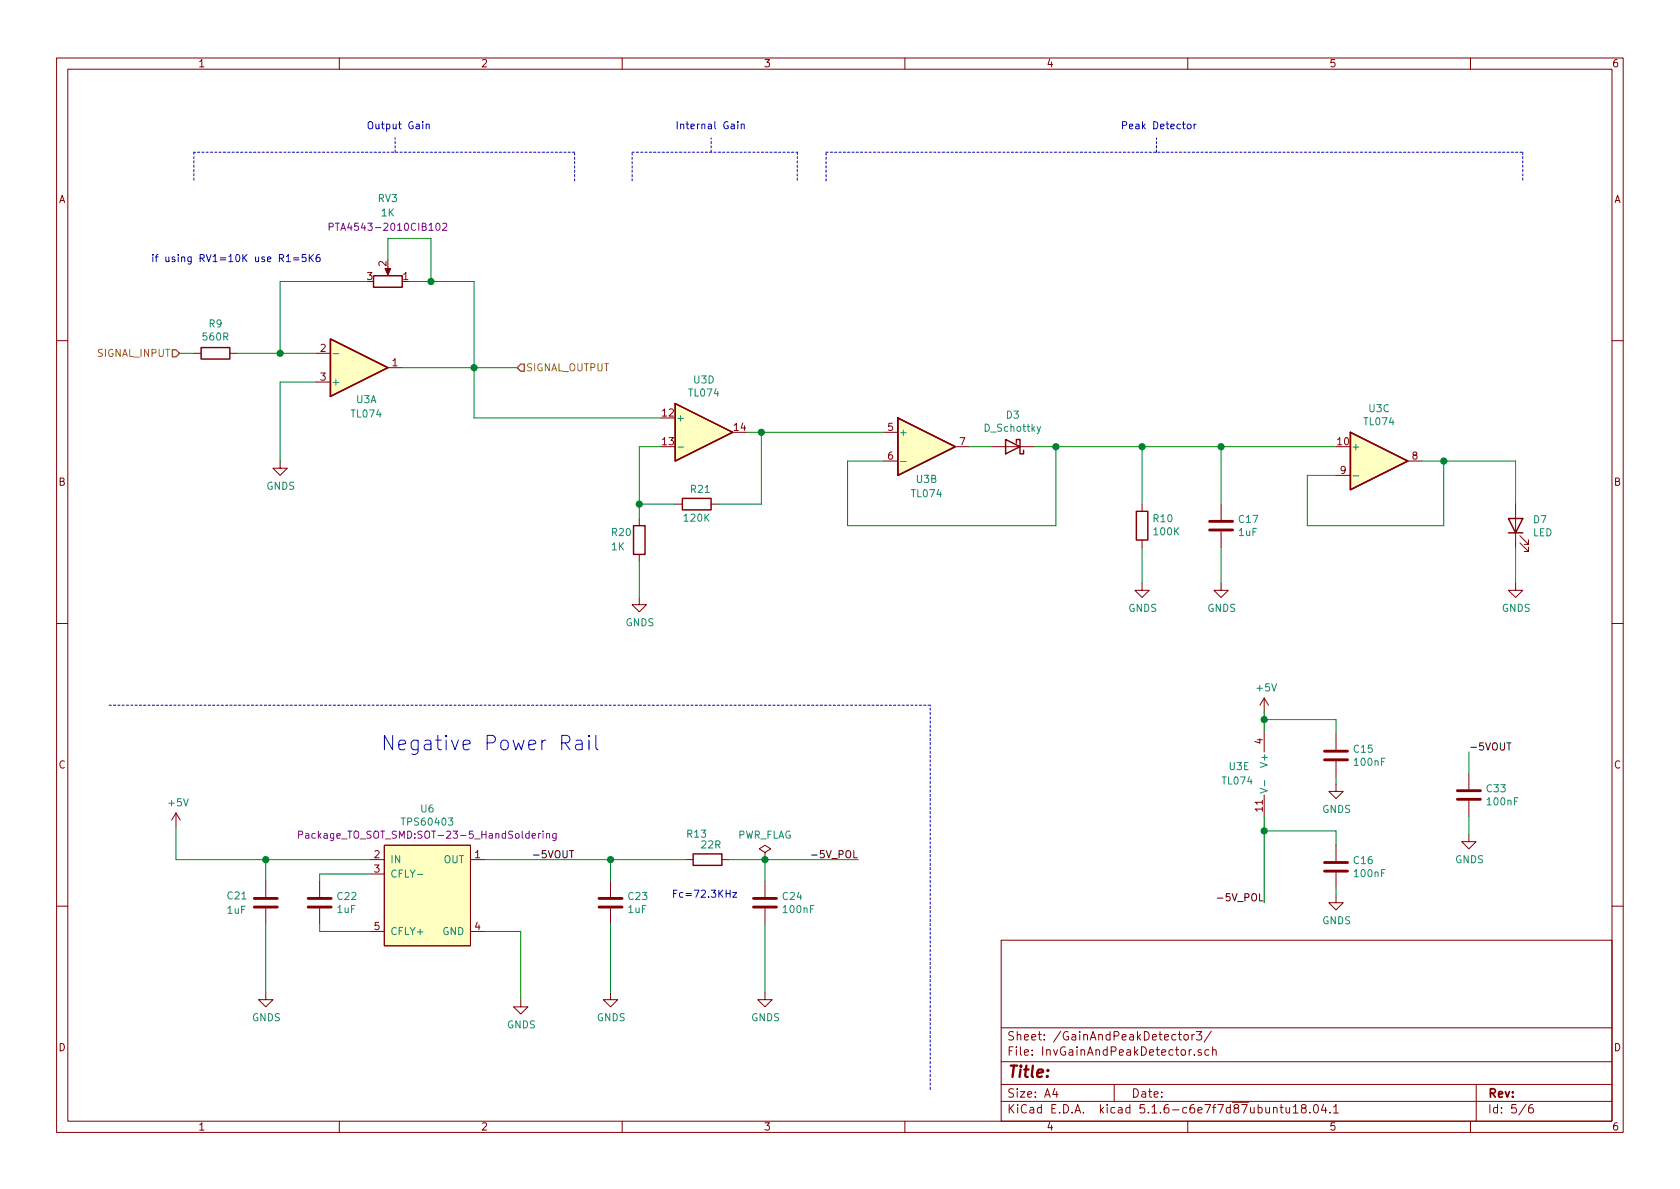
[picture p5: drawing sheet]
<svg xmlns="http://www.w3.org/2000/svg" width="297mm" height="210mm" viewBox="0 0 297 210" stroke-linecap="round" stroke-linejoin="round" font-family="sans-serif">
<g fill="none" stroke="#840000" stroke-width=".18">
<path d="M10 10.3h277v189.9h-277zM12 12.2h273v186.1h-273zM60 10.3v1.9M110 10.3v1.9M160 10.3v1.9M210 10.3v1.9M260 10.3v1.9M68.6 47.2v1.1M10 60.2h2M34.3 62.5h1.3M40.6 62.5h1.3M55.9 62.5h2.5"/>
<path d="M55.9 67.6h2.5M68.6 65h2.5M156.2 76.4h2.5M168.9 79h2.5M175.3 79h7.6M285 60.2h2M49.5 81.5v1.3h1.3l-1.3 1.3-1.2-1.3h1.2M113 91.7v1.3M113 98v1.3M119.4 89.1h1.2M125.7 89.1h1.3M156.2 81.5h2.5"/>
<path d="M201.9 89.1v1.3M201.9 95.5v1.3M215.9 89.1v2.8M215.9 94v2.8M236.2 84.1h2.6M248.9 81.5h2.6M268 89.1v7.7M268.7 96l1.6 1.5v-.7v.7h-.8M268.7 94.7l1.6 1.6v-.8v.8h-.8M10 110.3h2M113 105.7v1.2h1.3l-1.3 1.3-1.2-1.3h1.2M201.9 103.1v1.3h1.3l-1.3 1.3-1.2-1.3h1.2"/>
<path d="M215.9 103.1v1.3h1.3l-1.3 1.3-1.3-1.3h1.3M268 103.1v1.3h1.2l-1.2 1.3-1.3-1.3h1.3M285 110.3h2M223.5 123.4l-.7 1.3M223.5 123.4v2.6M223.5 129.2v3.8M223.5 123.4l.8 1.3M236.2 138.7v1.2h1.3l-1.3 1.3-1.3-1.3h1.3M236.2 129.8v2.8M236.2 134.6v2.8M259.7 136.8v2.8M31.1 143.8l-.7 1.2"/>
<path d="M31.1 143.8v2.5M31.1 143.8l.8 1.2M47 155.8v2.8M56.5 155.8v2.8M65.4 152h2.5M65.4 154.6h2.5M67.9 149.5h15.3v17.8h-15.3zM83.2 152h2.5M107.9 155.8v2.8M121.3 152h1.3M127.6 152h1.3M135.3 150.7l1-.6-1-.6-1.1 .6 1.1 .6v1.3"/>
<path d="M135.3 152h.1M135.3 155.8v2.8M223.5 140.6v3.8M236.2 158.4v1.2h1.3l-1.3 1.3-1.3-1.3h1.3M236.2 149.5v2.8M236.2 154.3v2.8M259.7 147.6v1.2h1.3l-1.3 1.3-1.3-1.3h1.3M259.7 141.6v2.8M10 160.2h2M47 175.5v1.3h1.3l-1.3 1.2-1.3-1.2h1.3M47 160.6v2.8M56.5 160.6v2.8"/>
<path d="M65.4 164.7h2.5M83.2 164.7h2.5M92.1 176.8v1.2h1.2l-1.2 1.3-1.3-1.3h1.3M107.9 175.5v1.3h1.3l-1.3 1.2-1.2-1.2h1.2M107.9 160.6v2.8M135.3 175.5v1.3h1.2l-1.2 1.2-1.3-1.2h1.3M135.3 160.6v2.8M177 166.3h108v32h-108zM285 160.2h2M60 198.3v1.9M110 198.3v1.9M160 198.3v1.9"/>
<path d="M177 194.8h108M177 191.8h108M177 187.8h108M177 181.8h108M186.5 192.5l-.4 1h1M186.8 193v1M197 191.8v3M208.3 182.9h.6M208.5 182.4v1.3l.4 .2M209.4 183.1l.2-.2 .4 .2v.7l-.2 .1-.4-.1zM210 198.3v1.9M210.7 185.6l-.4 .1v.2"/>
<path d="M210.7 182.9v1M211.2 186.5v.1M211.2 182.9l-.5 .3M211.5 182.4h1l-.5 .6 .4 .1v.7l-.2 .1-.7-.1M212.4 185.7a.37 .37 0 0 0-.6 .1l.1 .2 .5 .2 .1 .1-.3 .3-.4-.1M213.7 185.7l-.4-.1-.3 .3 .1 .6 .2 .1 .4-.1M214.2 182.3l-1.3 2M214.4 185.7h.1a.37 .37 0 0 1 .5 .1v.8M214.4 185.1v1.5M225.2 196l.2-.2 .3 .1 .1 .9M226.3 195.8h.6M226.5 195.3v1.3l.4 .2"/>
<path d="M227.4 195.8l.1 .9 .3 .1 .2-.1M228 195.8v1M228.7 195.8l.4-.5v1.5M228.7 196.8h.8M230.4 196l-.3-.2v-.3a.48 .48 0 0 1 .8 0l-.1 .4-.7 .2v.4l.3 .3h.3l.2-.3v-.4l-.2-.1M231.6 196.7v.1M232.4 195.4l.2-.1a.8 .8 0 0 1 .5 .8 .8 .8 0 0 1-.5 .7 1 1 0 0 1-.2-1.4zM234 195.2l-.3 1.1h.9M234.4 195.8v1M235.2 196.7v.1M235.8 195.8l.4-.5v1.5M235.8 196.8h.9"/>
<path d="M260 198.3v1.9M261 191.8v6.5M269.8 195.2l-1.2 2M271 195.3a.62 .62 0 0 0-.7 .7v.7l.3 .1 .4-.1 .1-.5-.1-.2-.4-.1-.3 .3"/>
</g>
<g fill="none" stroke="#840000" stroke-width=".25">
<path d="M58.4 59.9l10.2 5.1-10.2 5.1zM66 48.8h5.1v2h-5.1zM35.6 61.5h5v2h-5zM119.4 71.4l10.1 5-10.1 5.1zM158.7 73.9l10.2 5.1-10.2 5.1zM177.8 77.7l2.5 1.3-2.5 1.3zM179.7 78.4v-.7h.6v2.6h.7v-.7M238.8 76.4l10.1 5.1-10.1 5.1zM112 93h2v5h-2zM120.6 88.1h5.1v2.1h-5.1zM200.9 90.4h2v5.1h-2zM266.7 91.7h2.5l-1.2 2.5z"/>
<path d="M266.7 94.2h2.5M122.6 151h5v2h-5z"/>
</g>
<g fill="none" stroke="#840000" stroke-width=".51">
<path d="M213.9 93.7h4M213.9 92.2h4M234.2 134.4h4.1M234.2 132.8h4.1M257.7 139.8h4M45 158.9h4M54.5 158.9h4M105.9 158.9h4.1M133.2 158.9h4.1M234.2 154h4.1M234.2 152.5h4.1M257.7 141.3h4"/>
<path d="M45 160.4h4M54.5 160.4h4M105.9 160.4h4.1M133.2 160.4h4.1"/>
</g>
<g fill="#ffffc2" stroke="#ffffc2" stroke-width=".18">
<path d="M67.9 149.5h15.3v17.8h-15.3z"/>
<path d="M158.7 73.9l10.2 5.1-10.2 5.1z"/>
<path d="M58.4 59.9l10.2 5.1-10.2 5.1z"/>
<path d="M119.4 71.4l10.1 5-10.1 5.1z"/>
<path d="M238.8 76.4l10.1 5.1-10.1 5.1z"/>
</g>
<path d="M58.9 62.6h1M119.9 79.1h1M184 75.4l-.4 1.2-.2 .1M159.2 81.6h1M239.2 84.1h1M222.8 139.4l1.3 .4-1.3 .5M223.6 138v1M73.8 154.6h1" fill="none" stroke="#008484" stroke-width=".18"/>
<path d="M78.3 39.6l.5-.1 .2 .3-.1 .2-.7 .7h.8M58.2 40.1h.6l.1-.2v-.3l-.2-.1h-.5v1.2M52.8 147.6h.6l.1-.2-.1-.3-.1-.1h-.5v1.2M54.1 147.4h.4l.1 .8M54.6 147.7h-.4l-.2 .2 .1 .3h.5M96 147v.1M96 147.4v.8M96.6 147.5l.2-.1h.3l.1 .8M96.6 147.4v.8M98.3 147.4v1.1l-.2 .2-.3-.1M98.3 147.4h-.3l-.3 .2 .1 .6h.5" fill="none" stroke="#840084" stroke-width=".18"/>
<path d="M68.1 47.5h1l-.5 1.1z" fill="#840000" stroke="#840000" stroke-width=".18"/>
<g fill="none" stroke="#0000c2" stroke-width=".18" stroke-dasharray=".4 .4">
<path d="M34.3 26.9v5.1M69.8 26.9v-2.5M101.6 26.9h-67.3M101.6 32v-5.1M111.8 26.9h29.2M111.8 32v-5.1M125.7 26.9v-2.5M141 26.9v5.1M146 32v-5.1M146 26.9h123.2M204.5 26.9v-2.5M269.2 26.9v5.1"/>
<path d="M164.5 124.7h-145.5M164.5 192.7v-68"/>
</g>
<g fill="none" stroke="#008400" stroke-width=".18">
<path d="M64.8 49.8h-15.3v12.7M68.6 46v-3.8h7.6v7.6M72.4 49.8h11.4v24.1h33M31.7 62.5h2.6M41.9 62.5h14M55.9 67.6h-6.4v13.9M71.1 65h20.3M116.8 79h-3.8v12.7M132.1 76.4h24.1M134.6 76.4v12.7h-7.6M171.4 79h3.9M182.9 79h53.3"/>
<path d="M186.7 79v14h-36.8v-11.5h6.3M201.9 79v10.1M215.9 79v10.1M113 89.1h6.4M113 99.3v6.4M201.9 96.8v6.3M215.9 96.8v6.3M251.5 81.5h16.5v7.6M255.3 81.5v11.5h-24.2v-8.9h5.1M268 96.8v6.3M223.5 126v3.2M223.5 127.2h12.7v2.6"/>
<path d="M236.2 137.4v1.3M259.7 133v3.8M31.1 146.3v5.7h34.3M47 152v3.8M65.4 154.6h-8.9v1.2M85.7 152h35.6M107.9 152v3.8M128.9 152h22.9M135.3 152v3.8M223.5 144.4v15.2M223.5 146.9h12.7v2.6M236.2 157.1v1.3"/>
<path d="M259.7 144.4v3.2M47 163.4v12.1M56.5 163.4v1.3h8.9M85.7 164.7h6.4v12.1M107.9 163.4v12.1M135.3 163.4v12.1"/>
</g>
<path d="M30.5 61.8h.6l.6 .7-.6 .6h-.6zM92.1 64.4h.6v1.3h-.6l-.7-.7z" fill="none" stroke="#848400" stroke-width=".25"/>
<path d="M266.4 131.4h.8M266.8 131.4v1.2M100.7 150.4h.7M101.1 150.4v1.3M143.5 151.2h1M215.3 158.8h.9" fill="none" stroke="#000" stroke-width=".18"/>
<g fill="none" stroke="#0000c2" stroke-width=".18">
<path d="M75.4 22.1l.1-.2 .3 .1 .1 .8M75.4 21.9v.9M130.5 21.5v.1M130.5 21.9v.9M131.1 22.1l.1-.2 .3 .1 .1 .8M131.1 21.9v.9M210 22l.3-.1 .3 .3-.1 .5-.3 .1-.3-.3zM211.1 21.9v.9M211.5 21.9l-.4 .3M50.6 46.3h.8M51.9 45.6h1M51.9 46h1"/>
<path d="M54.1 45h-.6l-.1 .6 .2-.1 .5 .1v.5l-.2 .2-.5-.2M54.7 45v1.3M54.9 45.6l.5 .7M55.4 45l-.7 .7M56.5 45l-.4 .1a.81 .81 0 0 0 0 1.2l.4-.1 .1-.5-.2-.2h-.3l-.2 .2M99.3 131.4h1a.68 .68 0 0 0 .5-.7 .68 .68 0 0 0-.5-.7h-1v2.6M99.9 131.4l.9 1.2M101.9 131l.2-.1 .7 .1 .1 .2v1.4M102.9 131.5l-.2 .1h-.6a.5 .5 0 0 0-.4 .5 .5 .5 0 0 0 .4 .5h.6l.2-.1M104.1 130l-.1 .2 .1 .1 .2-.1-.2-.2v.3M104.1 130.9v1.7M105.4 130v2.2l.3 .4"/>
<path d="M129.6 157.8h.7l-.7 .9h.7"/>
</g>
<g fill="#008400" stroke="#008400" stroke-width=".25">
<circle cx="201.9" cy="79" r=".51"/>
<circle cx="83.8" cy="65" r=".51"/>
<circle cx="223.5" cy="146.9" r=".51"/>
<circle cx="186.7" cy="79" r=".51"/>
<circle cx="223.5" cy="127.2" r=".51"/>
<circle cx="135.3" cy="152" r=".51"/>
<circle cx="134.6" cy="76.4" r=".51"/>
<circle cx="215.9" cy="79" r=".51"/>
<circle cx="255.3" cy="81.5" r=".51"/>
<circle cx="49.5" cy="62.5" r=".51"/>
<circle cx="76.2" cy="49.8" r=".51"/>
<circle cx="113" cy="89.1" r=".51"/>
<circle cx="108" cy="152" r=".51"/>
<circle cx="47" cy="152" r=".51"/>
</g>
<text font-size="3.5" fill="#0000c2" x="67.3" y="132.7">Negative Power Rail</text>
<text font-size="2.8" fill="#840000" x="178" y="190.5">Title:</text>
<g font-size="2.1" fill="#840000">
<text x="178" y="184">Sheet: /GainAndPeakDetector3/</text>
<text x="178" y="186.7">File: InvGainAndPeakDetector.sch</text>
<text x="178" y="196.9">KiCad E.D.A. kicad 5.1.6-c6e7f7d87ubuntu18.04.1</text>
<text x="178" y="194.1">Size: A4</text>
<text x="200" y="194.1">Date:</text>
<text x="263" y="194.1">Rev:</text>
<text x="263" y="196.9">Id: 5/6</text>
</g>
<g font-size="1.8" fill="#840000">
<text x="35" y="11.9">1</text>
<text x="85" y="11.9">2</text>
<text x="135" y="11.9">3</text>
<text x="185" y="11.9">4</text>
<text x="235" y="11.9">5</text>
<text x="285" y="11.9">6</text>
<text x="10.4" y="35.9">A</text>
<text x="285.4" y="35.9">A</text>
<text x="68.3" y="47.1" transform="rotate(-90 68.3 47.1)">2</text>
<text x="64.9" y="49.5">3</text>
<text x="71.3" y="49.5">1</text>
<text x="56.7" y="62.2">2</text>
<text x="69.4" y="64.8">1</text>
<text x="56.7" y="67.3">3</text>
<text x="117.1" y="73.7">12</text>
<text x="129.8" y="76.2">14</text>
<text x="157" y="76.2">5</text>
<text x="117.1" y="78.7">13</text>
<text x="157" y="81.3">6</text>
<text x="169.7" y="78.7">7</text>
<text x="236.5" y="78.7">10</text>
<text x="237" y="83.8">9</text>
<text x="249.7" y="81.3">8</text>
<text x="10.4" y="85.9">B</text>
<text x="285.4" y="85.9">B</text>
<text x="223.3" y="131.5" transform="rotate(-90 223.3 131.5)">4</text>
<text x="10.4" y="135.9">C</text>
<text x="285.4" y="135.9">C</text>
<text x="223.3" y="143.5" transform="rotate(-90 223.3 143.5)">11</text>
<text x="66.2" y="151.8">2</text>
<text x="66.2" y="154.3">3</text>
<text x="84" y="151.8">1</text>
<text x="66.2" y="164.5">5</text>
<text x="84" y="164.5">4</text>
<text x="10.4" y="185.9">D</text>
<text x="285.4" y="185.9">D</text>
<text x="35" y="199.9">1</text>
<text x="85" y="199.9">2</text>
<text x="135" y="199.9">3</text>
<text x="185" y="199.9">4</text>
<text x="235" y="199.9">5</text>
<text x="285" y="199.9">6</text>
</g>
<g font-size="1.8" fill="#0000c2">
<text x="64.8" y="22.9">Output Gain</text>
<text x="119.4" y="22.9">Internal Gain</text>
<text x="198.1" y="22.9">Peak Detector</text>
<text x="26.7" y="46.3">if using RV1=10K use R1=5K6</text>
<text x="118.7" y="158.7">Fc=72.3KHz</text>
</g>
<g font-size="1.8" fill="#008484">
<text x="66.9" y="35.7">RV3</text>
<text x="67.5" y="38.3">1K</text>
<text x="37" y="57.9">R9</text>
<text x="36" y="60.2">560R</text>
<text x="58.5" y="68.2">+</text>
<text x="63" y="71.3">U3A</text>
<text x="121.9" y="70.1">TL074</text>
<text x="122.7" y="67.8">U3D</text>
<text x="62.2" y="73.8">TL074</text>
<text x="119.5" y="74.5">+</text>
<text x="158.9" y="77.1">+</text>
<text x="174.2" y="76.3">D_Schottky</text>
<text x="178" y="74">D3</text>
<text x="241.3" y="75.2">TL074</text>
<text x="242.1" y="72.9">U3C</text>
<text x="238.9" y="79.6">+</text>
<text x="47.1" y="86.6">GNDS</text>
<text x="122.2" y="87.2">R21</text>
<text x="161.3" y="87.9">TL074</text>
<text x="162.1" y="85.4">U3B</text>
<text x="108.2" y="94.8">R20</text>
<text x="121.1" y="92.2">120K</text>
<text x="204" y="92.3">R10</text>
<text x="204.1" y="94.7">100K</text>
<text x="219" y="94.8">1uF</text>
<text x="219.1" y="92.5">C17</text>
<text x="271" y="94.8">LED</text>
<text x="271.2" y="92.5">D7</text>
<text x="108.2" y="97.3">1K</text>
<text x="110.6" y="110.7">GNDS</text>
<text x="199.5" y="108.2">GNDS</text>
<text x="213.5" y="108.2">GNDS</text>
<text x="265.6" y="108.2">GNDS</text>
<text x="222.3" y="122.3">+5V</text>
<text x="217.4" y="136.2">U3E</text>
<text x="224.2" y="135.3" transform="rotate(-90 224.2 135.3)">V+</text>
<text x="239.4" y="133.1">C15</text>
<text x="239.6" y="135.4">100nF</text>
<text x="29.9" y="142.6">+5V</text>
<text x="74.4" y="143.7">U6</text>
<text x="216.2" y="138.7">TL074</text>
<text x="233.8" y="143.8">GNDS</text>
<text x="262.9" y="140.1">C33</text>
<text x="263.1" y="142.4">100nF</text>
<text x="71.4" y="146">TPS60403</text>
<text x="121.5" y="148.1">R13</text>
<text x="130.3" y="148.3">PWR_FLAG</text>
<text x="69" y="152.6">IN</text>
<text x="69" y="155.2">CFLY-</text>
<text x="78.4" y="152.6">OUT</text>
<text x="124.1" y="150">22R</text>
<text x="239.4" y="152.8">C16</text>
<text x="239.6" y="155.1">100nF</text>
<text x="257.3" y="152.6">GNDS</text>
<text x="40.2" y="161.6">1uF</text>
<text x="40.3" y="159">C21</text>
<text x="59.7" y="161.5">1uF</text>
<text x="59.7" y="159.2">C22</text>
<text x="111.1" y="161.5">1uF</text>
<text x="111.2" y="159.2">C23</text>
<text x="138.5" y="159.2">C24</text>
<text x="138.6" y="161.5">100nF</text>
<text x="69" y="165.3">CFLY+</text>
<text x="78.2" y="165.3">GND</text>
<text x="233.8" y="163.4">GNDS</text>
<text x="44.6" y="180.6">GNDS</text>
<text x="89.7" y="181.9">GNDS</text>
<text x="105.5" y="180.6">GNDS</text>
<text x="132.8" y="180.6">GNDS</text>
</g>
<g font-size="1.8" fill="#840084">
<text x="59.6" y="40.8">PTA4543-2010CIB102</text>
<text x="54.5" y="148.3">Package_TO_SOT_SMD:SOT-23-5_HandSoldering</text>
</g>
<g font-size="1.8" fill="#848400">
<text x="17.2" y="63.1">SIGNAL_INPUT</text>
<text x="93" y="65.7">SIGNAL_OUTPUT</text>
</g>
<g font-size="1.8">
<text x="259.7" y="132.7">-5VOUT</text>
<text x="94" y="151.8">-5VOUT</text>
<text x="144.4" y="151.8">-5V_POL</text>
<text x="216.2" y="159.4">-5V_POL</text>
</g>
</svg>
